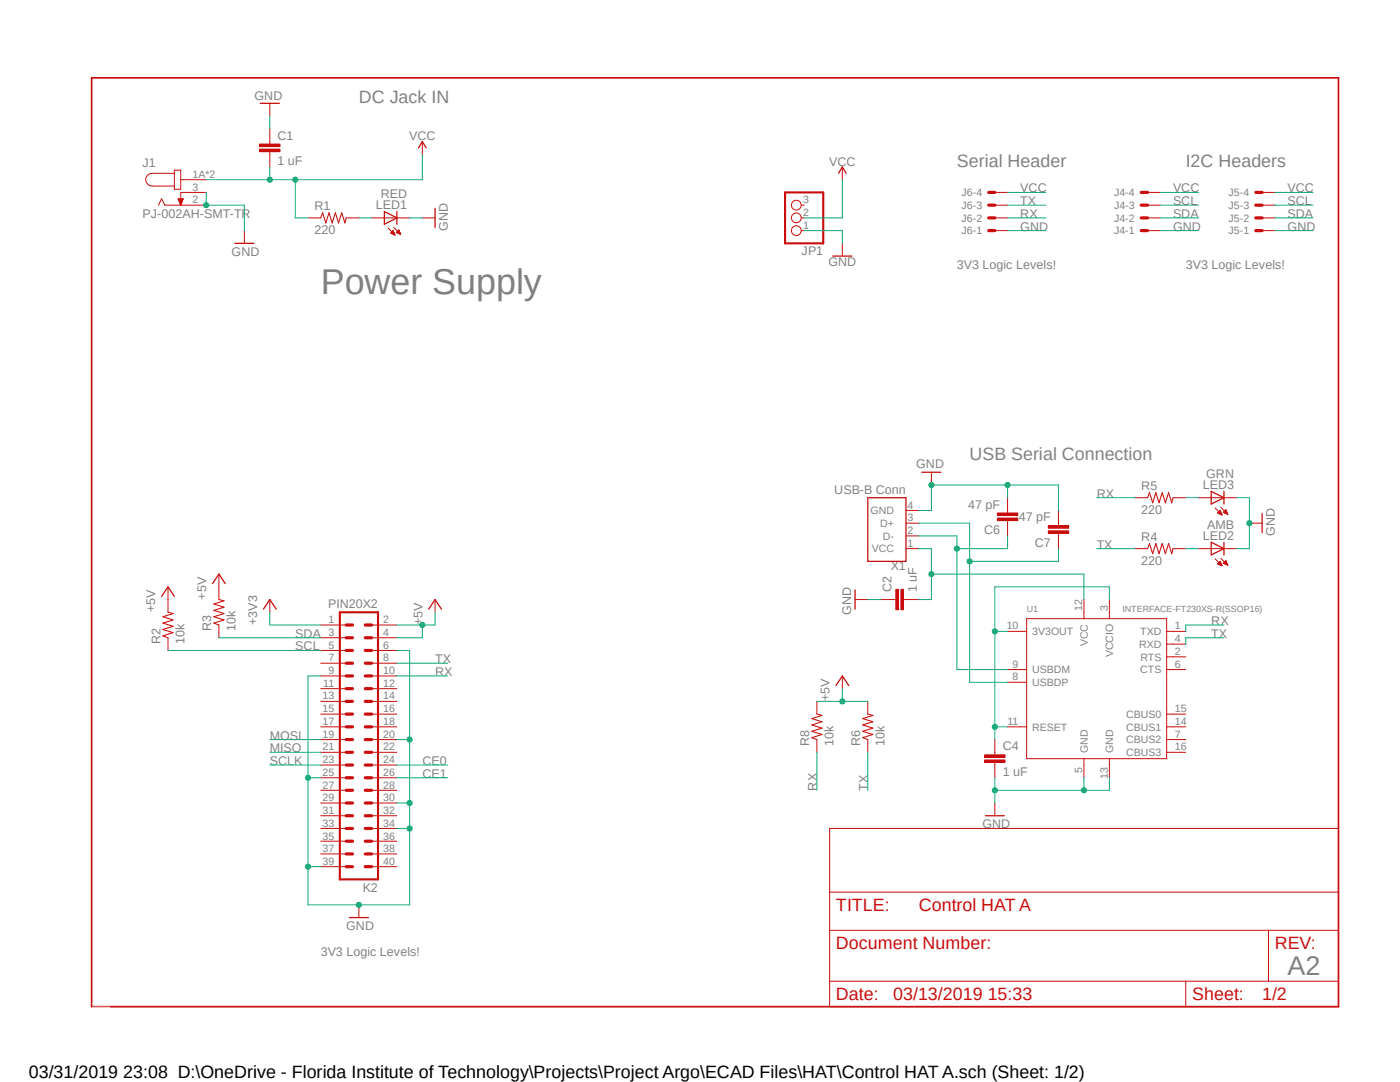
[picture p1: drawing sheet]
<svg xmlns="http://www.w3.org/2000/svg" width="279mm" height="216mm" viewBox="0 0 279 216" stroke-linecap="round" stroke-linejoin="round" font-family="sans-serif">
<path d="M17.8 15.2l249.7 186.3M267.5 15.2l-249.7 186.3" fill="none" stroke="#fff" stroke-width=".2"/>
<g fill="none" stroke="#c90d0c" stroke-width=".2">
<path d="M34.8 34.6h-4.4a1.27 1.27 0 0 0-1.3 1.3 1.27 1.27 0 0 0 1.3 1.2h4.4M34.8 34h1.3v3.8h-1.3zM35.6 39.7h1l-.5 1.2zM35.6 39.7h.9M35.6 39.8h.9M35.6 39.9h.9M36.1 35.9h5M41.1 38.4h-5v2.5M53.8 28.2v.5M53.8 30.3v.5M31.6 40.9l.7-1.2 .6 1.2h8.2M35.7 40h.7"/>
<path d="M35.7 40.1h.7M35.8 40.3h.5M35.8 40.2h.6M35.9 40.4h.4M35.9 40.5h.3M35.9 40.6h.3M36 40.8h.1M36 40.7h.2M36 40.9h.1M48.8 46v2.6M165.6 165.3h101.5v35.6h-101.5zM165.6 178h101.5"/>
<path d="M165.6 185.6h101.5M165.6 195.8h101.5M236.6 195.8v5.1M253.2 185.6v10.2"/>
</g>
<path d="M18.3 15.5h248.8v185.4h-248.8z" fill="none" stroke="#c90d0c" stroke-width=".34"/>
<path d="M46.9 48.6h3.8" fill="none" stroke="#c90d0c" stroke-width=".25"/>
<path d="M51.8 29.8h4.1v.5h-4.1z" fill-rule="evenodd" fill="#c90d0c"/>
<path d="M51.8 29.8h4.1v.5h-4.1z" fill="none" stroke="#c90d0c" stroke-width=".2"/>
<path d="M51.8 28.7h4.1v.6h-4.1z" fill-rule="evenodd" fill="#c90d0c"/>
<g fill="none" stroke="#c90d0c" stroke-width=".2">
<path d="M51.8 28.7h4.1v.6h-4.1zM53.8 20.6v2.6M53.8 25.7v2.5M53.8 30.8v2.5M61.5 43.5h2.5M69.1 43.5h2.5M74.2 43.5h7.5M77.5 45.5l1.3 1.4M78 46.5h.7M78.1 46.6h.6M78.1 46.4h.5M78.2 46.3h.4"/>
<path d="M78.3 46.7h.4M78.3 46.2h.2M78.4 46.1h.1M78.4 46l-.4 .5 .8 .4M78.4 46l.4 .9M78.4 46h.1M78.5 46.7h.3M78.6 45.4l1.4 1.4M78.7 46.8h.1M79.1 46.4h.7M79.2 46.3h.6M79.3 46.5h.5"/>
<path d="M79.3 46.2h.5M79.4 46.1h.3M79.5 46h.2M79.5 46.6h.4M79.5 45.9h.1M79.6 45.9l.4 .9-.9-.4zM79.7 46.7h.2M79.9 46.7h.1M84.3 43.5h2.5M185.9 94.2v2.6M226.5 99.3h2.5M234.1 99.3h2.5"/>
<path d="M239.2 99.3h7.6M178.3 119.6h.5M180.3 119.6h.5M180.8 109.5h2.5M180.8 106.9h2.5M180.8 104.4h2.5M180.8 101.9h2.5M226.5 109.5h2.5M234.1 109.5h2.5M239.2 109.5h7.6M242.5 111.5l1.4 1.4M242.5 101.3l1.4 1.4"/>
<path d="M243 112.5h.7M243 102.4h.7M243.1 112.6h.7M243.1 112.4h.6M243.1 102.3h.6M243.2 102.4h.6M243.2 112.3h.4M243.2 102.2h.4M243.3 112.6h.5M243.3 112.2h.3M243.3 102.1h.3M243.4 102.5h.4"/>
<path d="M243.4 102h.1M243.4 112.1h.1M243.5 101.9h.1M243.5 112l-.5 .5 .9 .4M243.5 112l.4 .9M243.5 112.7h.3M243.5 112v.1M243.5 101.9l.4 .8-.9-.3zM243.6 102.6h.2M243.6 111.4l1.4 1.4M243.6 101.2l1.5 1.5M243.7 112.8h.1"/>
<path d="M243.8 102.7h.1M244.1 112.4h.8M244.1 112.4l.9 .4M244.1 102.2l.5-.5 .4 .9zM244.2 102.3h.7M244.2 112.3h.6M244.2 102.2h.7M244.3 112.2h.5M244.3 102.1h.5M244.3 112.5h.6M244.4 102.4h.5M244.4 102h.4"/>
<path d="M244.4 112.1h.3M244.5 101.9h.2M244.5 112h.2M244.6 101.8h.1M244.6 112.6h.3M244.6 111.9h.1M244.6 102.4h.3M244.6 111.9l-.5 .5M244.6 111.9l.4 .9M244.7 112.6h.3M244.8 102.5h.2M244.9 112.7h.1"/>
<path d="M71.6 180.6v2.5"/>
</g>
<path d="M51.9 20.6h3.9M76.7 42.2l2.5 1.3-2.5 1.2zM79.2 42.2v2.5M86.8 41.6v3.8M173.2 99.3h7.6v12.7h-7.6zM184 94.2h3.8M241.7 98l2.6 1.3-2.6 1.3zM244.3 98v2.6M241.7 108.2l2.6 1.3-2.6 1.2zM244.3 108.2v2.5M69.7 183.1h3.8" fill="none" stroke="#c90d0c" stroke-width=".25"/>
<path d="M64 43.5l.4-1 .6 2 .7-2 .6 2 .6-2 .7 2 .6-2 .6 2 .3-1M229 99.3l.4-1 .6 2 .7-2 .6 2 .6-2 .7 2 .6-2 .6 2 .3-1M229 109.5l.4-1 .6 2 .7-2 .6 2 .6-2 .7 2 .6-2 .6 2 .3-1" fill="none" stroke="#c90d0c" stroke-width=".21"/>
<path d="M179.8 117.6h.5v4.1h-.5z" fill-rule="evenodd" fill="#c90d0c"/>
<path d="M179.8 117.6h.5v4.1h-.5z" fill="none" stroke="#c90d0c" stroke-width=".2"/>
<path d="M178.8 117.6h.5v4.1h-.5z" fill-rule="evenodd" fill="#c90d0c"/>
<g fill="none" stroke="#c90d0c" stroke-width=".2">
<path d="M198.5 38.4h2.6M229 38.4h2.6M251.9 38.4h2.5M198.5 46h2.6M198.5 43.5h2.6M198.5 40.9h2.6M229 46h2.6M229 43.5h2.6M229 40.9h2.6M251.9 46h2.5M251.9 43.5h2.5M251.9 40.9h2.5"/>
<path d="M53.8 119.6v2.6M170.6 119.6h2.6M175.7 119.6h2.6M178.8 117.6h.5v4.1h-.5zM180.8 119.6h2.5M216.3 119.6v3.8M221.4 119.6v3.8M64 124.7h5.1M64 127.3h5.1M64 129.8h5.1M64 132.3h5.1M64 134.9h5.1"/>
<path d="M64 137.4h5.1M64 140h5.1M74.2 124.7h5M74.2 127.3h5M74.2 129.8h5M74.2 132.3h5M74.2 134.9h5M74.2 137.4h5M74.2 140h5M201.1 126h3.8M201.1 133.6h3.8M201.1 136.1h3.8"/>
<path d="M204.9 123.4h27.9v28h-27.9zM232.8 126h3.8M232.8 133.6h3.8M232.8 131.1h3.8M232.8 128.5h3.8M64 142.5h5.1M64 145h5.1M64 147.6h5.1M64 150.1h5.1M64 152.7h5.1M64 155.2h5.1M64 157.7h5.1"/>
<path d="M74.2 142.5h5M74.2 145h5M74.2 147.6h5M74.2 150.1h5M74.2 152.7h5M74.2 155.2h5M74.2 157.7h5M198.5 150.1v.5M198.5 152.1v.6M201.1 145h3.8M216.3 151.4v3.8M221.4 151.4v3.8"/>
<path d="M232.8 142.5h3.8M232.8 145h3.8M232.8 147.6h3.8M232.8 150.1h3.8M64 160.2h5.1M64 162.8h5.1M64 165.3h5.1M64 167.9h5.1M64 170.4h5.1M64 172.9h5.1M74.2 160.2h5M74.2 162.8h5"/>
<path d="M74.2 165.3h5M74.2 167.9h5M74.2 170.4h5M74.2 172.9h5"/>
</g>
<path d="M170.6 117.7v3.8M52.6 121.5l1.2-1.9 1.3 1.9" fill="none" stroke="#c90d0c" stroke-width=".25"/>
<g fill="none" stroke="#c90d0c" stroke-width=".64">
<path d="M197.3 38.4h1.2M227.8 38.4h1.2M250.6 38.4h1.3M197.3 46h1.2M197.3 43.5h1.2M197.3 40.9h1.2M227.8 46h1.2M227.8 43.5h1.2M227.8 40.9h1.2M250.6 46h1.3M250.6 43.5h1.3M250.6 40.9h1.3"/>
<path d="M69.1 129.8h1.3M69.1 127.3h1.3M69.1 124.7h1.3M69.1 134.9h1.3M69.1 132.3h1.3M69.1 140h1.3M69.1 137.4h1.3M72.9 129.8h1.3M72.9 127.3h1.3M72.9 124.7h1.3M72.9 134.9h1.3M72.9 132.3h1.3"/>
<path d="M72.9 140h1.3M72.9 137.4h1.3M69.1 142.5h1.3M69.1 147.6h1.3M69.1 145h1.3M69.1 155.2h1.3M69.1 152.7h1.3M69.1 150.1h1.3M69.1 157.7h1.3M72.9 142.5h1.3M72.9 147.6h1.3M72.9 145h1.3"/>
<path d="M72.9 155.2h1.3M72.9 152.7h1.3M72.9 150.1h1.3M72.9 157.7h1.3M69.1 160.2h1.3M69.1 165.3h1.3M69.1 162.8h1.3M69.1 167.9h1.3M69.1 170.4h1.3M69.1 172.9h1.3M72.9 160.2h1.3M72.9 165.3h1.3"/>
<path d="M72.9 162.8h1.3M72.9 167.9h1.3M72.9 170.4h1.3M72.9 172.9h1.3"/>
</g>
<path d="M67.8 122.2h7.6v53.3h-7.6z" fill="none" stroke="#c90d0c" stroke-width=".42"/>
<path d="M196.5 151.6h4.1v.5h-4.1z" fill-rule="evenodd" fill="#c90d0c"/>
<path d="M196.5 151.6h4.1v.5h-4.1z" fill="none" stroke="#c90d0c" stroke-width=".2"/>
<path d="M196.5 150.6h4.1v.5h-4.1z" fill-rule="evenodd" fill="#c90d0c"/>
<path d="M201.1 101.9v.5M201.1 103.9v.5M196.5 150.6h4.1v.5h-4.1zM198.5 147.6v2.5M198.5 152.7v2.5M198.5 160.2v2.6" fill="none" stroke="#c90d0c" stroke-width=".2"/>
<path d="M196.7 162.8h3.7" fill="none" stroke="#c90d0c" stroke-width=".25"/>
<path d="M199.1 102.4h4v.5h-4z" fill-rule="evenodd" fill="#c90d0c"/>
<path d="M199.1 102.4h4v.5h-4z" fill="none" stroke="#c90d0c" stroke-width=".2"/>
<path d="M199.1 103.4h4v.5h-4z" fill-rule="evenodd" fill="#c90d0c"/>
<path d="M201.1 99.3v2.6M199.1 103.4h4v.5h-4zM201.1 104.4v2.5M211.2 104.4v.5M211.2 106.4v.5" fill="none" stroke="#c90d0c" stroke-width=".2"/>
<path d="M209.2 104.9h4.1v.5h-4.1z" fill-rule="evenodd" fill="#c90d0c"/>
<path d="M209.2 104.9h4.1v.5h-4.1z" fill="none" stroke="#c90d0c" stroke-width=".2"/>
<path d="M209.2 105.9h4.1v.5h-4.1z" fill-rule="evenodd" fill="#c90d0c"/>
<g fill="none" stroke="#c90d0c" stroke-width=".2">
<path d="M84.3 28.2v2.6M168.1 33.3v2.6M159.9 46h.6M159.9 43.5h.6M159.9 40.9h.6M168.1 48.6v2.5M33.5 117.1v5.1M43.7 114.6v5M86.8 119.6v2.6M209.2 105.9h4.1v.5h-4.1zM211.2 101.9v2.5M211.2 106.9v2.6"/>
<path d="M249.3 104.4h2.6M33.5 127.3v2.5M43.7 124.7v2.6M163 140v2.5M168.1 134.9v2.5M173.2 140v2.5M163 147.6v2.5M173.2 147.6v2.5"/>
<circle cx="158.9" cy="40.9" r=".98"/>
<circle cx="158.9" cy="46" r=".98"/>
<circle cx="158.9" cy="43.5" r=".98"/>
</g>
<path d="M83.5 29.5l.8-1.3 .7 1.3M167.3 34.6l.8-1.3 .8 1.3M166.2 51.1h3.8M32.3 119l1.2-1.9 1.3 1.9M42.4 116.5l1.3-1.9 1.3 1.9M251.9 102.5v3.8M85.6 121.5l1.2-1.9 1.3 1.9M166.8 136.8l1.3-1.9 1.3 1.9" fill="none" stroke="#c90d0c" stroke-width=".25"/>
<path d="M43.7 119.6l1 .3-2 .6 2 .7-2 .6 2 .6-2 .7 2 .6-2 .6 1 .4M33.5 122.2l1 .2-2 .7 2 .6-2 .6 2 .7-2 .6 2 .6-2 .7 1 .4M163 142.5l1 .2-2 .7 2 .6-2 .7 2 .6-2 .6 2 .7-2 .6 1 .4M173.2 142.5l1 .2-2 .7 2 .6-2 .7 2 .6-2 .6 2 .7-2 .6 1 .4" fill="none" stroke="#c90d0c" stroke-width=".21"/>
<path d="M156.7 38.4h7.6v10.2h-7.6z" fill="none" stroke="#c90d0c" stroke-width=".42"/>
<path d="M41.1 38.4v2.5h7.7v5.1" fill="none" stroke="#0dab76" stroke-width=".2"/>
<circle cx="41.1" cy="40.9" r=".51" fill="#0dab76"/>
<g fill="none" stroke="#0dab76" stroke-width=".2">
<path d="M53.8 23.2v2.5M81.7 43.5h2.6M201.1 99.3v-2.5h-15.2v5.1h-2.6"/>
<circle cx="41.1" cy="40.9" r=".51"/>
</g>
<circle cx="185.9" cy="96.8" r=".51" fill="#0dab76"/>
<g fill="none" stroke="#0dab76" stroke-width=".2">
<path d="M201.1 96.8h10.1v5.1"/>
<circle cx="185.9" cy="96.8" r=".51"/>
</g>
<circle cx="201.1" cy="96.8" r=".51" fill="#0dab76"/>
<g fill="none" stroke="#0dab76" stroke-width=".2">
<path d="M201.1 46h7.6M231.6 46h7.6M254.4 46h7.6M173.2 119.6h2.5M64 134.9h-2.5v38M61.5 155.2h2.5"/>
<circle cx="201.1" cy="96.8" r=".51"/>
</g>
<circle cx="61.5" cy="155.2" r=".51" fill="#0dab76"/>
<g fill="none" stroke="#0dab76" stroke-width=".2">
<path d="M64 172.9h-2.5v7.7"/>
<circle cx="61.5" cy="155.2" r=".51"/>
</g>
<circle cx="61.5" cy="172.9" r=".51" fill="#0dab76"/>
<g fill="none" stroke="#0dab76" stroke-width=".2">
<path d="M81.7 147.6v33h-20.2"/>
<circle cx="61.5" cy="172.9" r=".51"/>
</g>
<circle cx="71.6" cy="180.6" r=".51" fill="#0dab76"/>
<g fill="none" stroke="#0dab76" stroke-width=".2">
<path d="M79.2 147.6h2.5M79.2 160.2h2.5"/>
<circle cx="71.6" cy="180.6" r=".51"/>
</g>
<circle cx="81.7" cy="160.2" r=".51" fill="#0dab76"/>
<g fill="none" stroke="#0dab76" stroke-width=".2">
<path d="M79.2 165.3h2.5"/>
<circle cx="81.7" cy="160.2" r=".51"/>
</g>
<circle cx="81.7" cy="165.3" r=".51" fill="#0dab76"/>
<g fill="none" stroke="#0dab76" stroke-width=".2">
<path d="M79.2 129.8h2.5v17.8"/>
<circle cx="81.7" cy="165.3" r=".51"/>
</g>
<circle cx="81.7" cy="147.6" r=".51" fill="#0dab76"/>
<g fill="none" stroke="#0dab76" stroke-width=".2">
<path d="M198.5 155.2v5M216.3 155.2v2.5h-17.8"/>
<circle cx="81.7" cy="147.6" r=".51"/>
</g>
<circle cx="198.5" cy="157.7" r=".51" fill="#0dab76"/>
<g fill="none" stroke="#0dab76" stroke-width=".2">
<path d="M221.4 155.2v2.5h-5.1"/>
<circle cx="198.5" cy="157.7" r=".51"/>
</g>
<circle cx="216.3" cy="157.7" r=".51" fill="#0dab76"/>
<g fill="none" stroke="#0dab76" stroke-width=".2">
<path d="M246.8 99.3h2.5v10.2h-2.5"/>
<circle cx="216.3" cy="157.7" r=".51"/>
</g>
<circle cx="249.3" cy="104.4" r=".51" fill="#0dab76"/>
<g fill="none" stroke="#0dab76" stroke-width=".2">
<path d="M53.8 33.3v2.6M58.9 35.9v7.6h2.6M84.3 30.8v5.1h-43.2M201.1 38.4h7.6M231.6 38.4h7.6M254.4 38.4h7.6M160.5 46h7.6v2.6"/>
<circle cx="249.3" cy="104.4" r=".51"/>
</g>
<circle cx="53.8" cy="35.9" r=".51" fill="#0dab76"/>
<circle cx="53.8" cy="35.9" r=".51" fill="none" stroke="#0dab76" stroke-width=".2"/>
<circle cx="58.9" cy="35.9" r=".51" fill="#0dab76"/>
<g fill="none" stroke="#0dab76" stroke-width=".2">
<path d="M168.1 35.9v7.6h-7.6M71.6 43.5h2.6M231.6 43.5h7.6M231.6 40.9h7.6M254.4 43.5h7.6M254.4 40.9h7.6M183.3 104.4h10.2v31.7h7.6M211.2 109.5v2.5h-17.7M33.5 129.8h30.5M43.7 127.3h20.3M53.8 152.7h10.2M53.8 147.6h10.2"/>
<path d="M53.8 150.1h10.2M79.2 152.7h10.2M79.2 155.2h10.2"/>
<circle cx="58.9" cy="35.9" r=".51"/>
</g>
<circle cx="193.5" cy="112" r=".51" fill="#0dab76"/>
<g fill="none" stroke="#0dab76" stroke-width=".2">
<path d="M201.1 43.5h7.6M201.1 40.9h7.6M218.9 99.3h7.6M236.6 99.3h2.6M183.3 106.9h7.7v26.7h10.1M201.1 106.9v2.6h-10.1M218.9 109.5h7.6M236.6 109.5h2.6M53.8 122.2v2.5h10.2M79.2 134.9h10.2M79.2 132.3h10.2M244.3 124.7h-7.7v1.3"/>
<path d="M244.3 127.3h-7.7v1.2M163 150.1v7.6M173.2 150.1v7.6"/>
<circle cx="193.5" cy="112" r=".51"/>
</g>
<circle cx="191" cy="109.5" r=".51" fill="#0dab76"/>
<g fill="none" stroke="#0dab76" stroke-width=".2">
<path d="M221.4 119.6v-2.5h-22.9v30.5M198.5 126h2.6"/>
<circle cx="191" cy="109.5" r=".51"/>
</g>
<circle cx="198.5" cy="126" r=".51" fill="#0dab76"/>
<g fill="none" stroke="#0dab76" stroke-width=".2">
<path d="M198.5 145h2.6"/>
<circle cx="198.5" cy="126" r=".51"/>
</g>
<circle cx="198.5" cy="145" r=".51" fill="#0dab76"/>
<g fill="none" stroke="#0dab76" stroke-width=".2">
<path d="M84.3 124.7v2.6h-5.1M86.8 122.2v2.5h-7.6"/>
<circle cx="198.5" cy="145" r=".51"/>
</g>
<circle cx="84.3" cy="124.7" r=".51" fill="#0dab76"/>
<g fill="none" stroke="#0dab76" stroke-width=".2">
<path d="M163 140h10.2M168.1 137.4v2.6"/>
<circle cx="84.3" cy="124.7" r=".51"/>
</g>
<circle cx="168.1" cy="140" r=".51" fill="#0dab76"/>
<g fill="none" stroke="#0dab76" stroke-width=".2">
<path d="M183.3 109.5h2.6v10.1h-2.6M185.9 114.6h30.4v5"/>
<circle cx="168.1" cy="140" r=".51"/>
</g>
<circle cx="185.9" cy="114.6" r=".51" fill="#0dab76"/>
<circle cx="185.9" cy="114.6" r=".51" fill="none" stroke="#0dab76" stroke-width=".2"/>
<text font-size="7.2" fill="#808080" x="64" y="58.7">Power Supply</text>
<text font-size="5.4" fill="#808080" x="257" y="194.5">A2</text>
<g font-size="3.6" fill="#808080">
<text x="71.6" y="20.6">DC Jack IN</text>
<text x="191" y="33.3">Serial Header</text>
<text x="236.6" y="33.3">I2C Headers</text>
<text x="193.5" y="91.7">USB Serial Connection</text>
</g>
<g font-size="3.6" fill="#c90d0c">
<text x="166.8" y="181.8">TITLE:</text>
<text x="183.3" y="181.8">Control HAT A</text>
<text x="166.8" y="189.4">Document Number:</text>
<text x="254.4" y="189.4">REV:</text>
<text x="166.8" y="199.6">Date:</text>
<text x="178.3" y="199.6">03/13/2019 15:33</text>
<text x="237.9" y="199.6">Sheet:</text>
<text x="251.9" y="199.6">1/2</text>
</g>
<text font-size="3.6" x="5.8" y="215.1">03/31/2019 23:08 D:\OneDrive - Florida Institute of Technology\Projects\Project Argo\ECAD Files\HAT\Control HAT A.sch (Sheet: 1/2)</text>
<g font-size="2.5" fill="#808080">
<text x="50.8" y="19.9">GND</text>
<text x="55.4" y="27.9">C1</text>
<text x="81.7" y="28">VCC</text>
<text x="28.4" y="33.3">J1</text>
<text x="55.4" y="32.9">1 uF</text>
<text x="165.5" y="33.1">VCC</text>
<text x="62.7" y="42">R1</text>
<text x="75" y="41.7">LED1</text>
<text x="76" y="39.5">RED</text>
<text x="203.6" y="38.4">VCC</text>
<text x="203.6" y="40.9">TX</text>
<text x="234.1" y="38.4">VCC</text>
<text x="234.1" y="40.9">SCL</text>
<text x="257" y="38.4">VCC</text>
<text x="257" y="40.9">SCL</text>
<text x="28.4" y="43.5">PJ-002AH-SMT-TR</text>
<text x="62.7" y="46.8">220</text>
<text x="89.4" y="46" transform="rotate(-90 89.4 46)">GND</text>
<text x="203.6" y="46">GND</text>
<text x="203.6" y="43.5">RX</text>
<text x="234.1" y="46">GND</text>
<text x="234.1" y="43.5">SDA</text>
<text x="257" y="46">GND</text>
<text x="257" y="43.5">SDA</text>
<text x="46.2" y="51.1">GND</text>
<text x="160" y="51">JP1</text>
<text x="165.3" y="53.1">GND</text>
<text x="191" y="53.6">3V3 Logic Levels!</text>
<text x="236.6" y="53.6">3V3 Logic Levels!</text>
<text x="182.8" y="93.5">GND</text>
<text x="240.7" y="95.4">GRN</text>
<text x="166.5" y="98.6">USB-B Conn</text>
<text x="193.2" y="101.5">47 pF</text>
<text x="218.9" y="99.3">RX</text>
<text x="227.8" y="97.8">R5</text>
<text x="240" y="97.5">LED3</text>
<text x="196.4" y="106.6">C6</text>
<text x="203.3" y="104">47 pF</text>
<text x="227.8" y="102.6">220</text>
<text x="227.8" y="108">R4</text>
<text x="240" y="107.7">LED2</text>
<text x="240.9" y="105.5">AMB</text>
<text x="254.4" y="106.9" transform="rotate(-90 254.4 106.9)">GND</text>
<text x="177.8" y="113.8">X1</text>
<text x="206.5" y="109.1">C7</text>
<text x="218.9" y="109.5">TX</text>
<text x="227.8" y="112.8">220</text>
<text x="41.1" y="119.6" transform="rotate(-90 41.1 119.6)">+5V</text>
<text x="177.9" y="118.1" transform="rotate(-90 177.9 118.1)">C2</text>
<text x="183" y="118.1" transform="rotate(-90 183 118.1)">1 uF</text>
<text x="31" y="122.2" transform="rotate(-90 31 122.2)">+5V</text>
<text x="42.2" y="126" transform="rotate(-90 42.2 126)">R3</text>
<text x="47" y="126" transform="rotate(-90 47 126)">10k</text>
<text x="51.3" y="124.7" transform="rotate(-90 51.3 124.7)">+3V3</text>
<text x="65.5" y="121.4">PIN20X2</text>
<text x="84.3" y="124.7" transform="rotate(-90 84.3 124.7)">+5V</text>
<text x="169.9" y="122.7" transform="rotate(-90 169.9 122.7)">GND</text>
<text x="241.7" y="124.7">RX</text>
<text x="32" y="128.5" transform="rotate(-90 32 128.5)">R2</text>
<text x="36.8" y="128.5" transform="rotate(-90 36.8 128.5)">10k</text>
<text x="58.9" y="127.3">SDA</text>
<text x="58.9" y="129.8">SCL</text>
<text x="241.7" y="127.3">TX</text>
<text x="86.8" y="134.9">RX</text>
<text x="86.8" y="132.3">TX</text>
<text x="165.6" y="140" transform="rotate(-90 165.6 140)">+5V</text>
<text x="53.8" y="147.6">MOSI</text>
<text x="161.5" y="148.8" transform="rotate(-90 161.5 148.8)">R8</text>
<text x="166.3" y="148.8" transform="rotate(-90 166.3 148.8)">10k</text>
<text x="171.7" y="148.8" transform="rotate(-90 171.7 148.8)">R6</text>
<text x="176.5" y="148.8" transform="rotate(-90 176.5 148.8)">10k</text>
<text x="200.1" y="149.7">C4</text>
<text x="53.8" y="150.1">MISO</text>
<text x="53.8" y="152.7">SCLK</text>
<text x="84.3" y="152.7">CE0</text>
<text x="84.3" y="155.2">CE1</text>
<text x="200.1" y="154.8">1 uF</text>
<text x="163" y="157.7" transform="rotate(-90 163 157.7)">RX</text>
<text x="173.2" y="157.7" transform="rotate(-90 173.2 157.7)">TX</text>
<text x="196" y="165.3">GND</text>
<text x="72.4" y="178">K2</text>
<text x="69.1" y="185.6">GND</text>
<text x="64" y="190.7">3V3 Logic Levels!</text>
</g>
<g font-size="2.1" fill="#808080">
<text x="38.4" y="35.5">1A*2</text>
<text x="38.4" y="38">3</text>
<text x="38.4" y="40.6">2</text>
<text x="160.3" y="40.6">3</text>
<text x="191.9" y="41.7">J6-3</text>
<text x="191.9" y="39.2">J6-4</text>
<text x="222.3" y="41.7">J4-3</text>
<text x="222.3" y="39.2">J4-4</text>
<text x="245.2" y="41.7">J5-3</text>
<text x="245.2" y="39.2">J5-4</text>
<text x="160.3" y="45.6">1</text>
<text x="160.3" y="43.1">2</text>
<text x="191.9" y="46.8">J6-1</text>
<text x="191.9" y="44.2">J6-2</text>
<text x="222.3" y="46.8">J4-1</text>
<text x="222.3" y="44.2">J4-2</text>
<text x="245.2" y="46.8">J5-1</text>
<text x="245.2" y="44.2">J5-2</text>
<text x="181.1" y="101.5">4</text>
<text x="173.7" y="102.6">GND</text>
<text x="175.7" y="105.2">D+</text>
<text x="176.2" y="107.7">D-</text>
<text x="181.1" y="106.6">2</text>
<text x="181.1" y="104.1">3</text>
<text x="174" y="110.2">VCC</text>
<text x="181.1" y="109.1">1</text>
<text x="65.5" y="124.3">1</text>
<text x="76.5" y="124.3">2</text>
<text x="200.9" y="125.6">10</text>
<text x="216" y="121.8" transform="rotate(-90 216 121.8)">12</text>
<text x="221.1" y="121.8" transform="rotate(-90 221.1 121.8)">3</text>
<text x="234.5" y="125.6">1</text>
<text x="65.5" y="126.9">3</text>
<text x="65.5" y="129.4">5</text>
<text x="65.5" y="132">7</text>
<text x="76.5" y="126.9">4</text>
<text x="76.5" y="129.4">6</text>
<text x="76.5" y="132">8</text>
<text x="206" y="126.7">3V3OUT</text>
<text x="217.1" y="128.9" transform="rotate(-90 217.1 128.9)">VCC</text>
<text x="222.2" y="131.2" transform="rotate(-90 222.2 131.2)">VCCIO</text>
<text x="227.3" y="129.3">RXD</text>
<text x="227.5" y="126.7">TXD</text>
<text x="227.6" y="131.8">RTS</text>
<text x="234.5" y="130.7">2</text>
<text x="234.5" y="128.1">4</text>
<text x="64.5" y="137">11</text>
<text x="65.5" y="134.5">9</text>
<text x="76.5" y="134.5">10</text>
<text x="76.5" y="137">12</text>
<text x="202.1" y="135.8">8</text>
<text x="202.1" y="133.2">9</text>
<text x="206" y="136.9">USBDP</text>
<text x="206" y="134.4">USBDM</text>
<text x="227.5" y="134.4">CTS</text>
<text x="234.5" y="133.2">6</text>
<text x="64.3" y="139.6">13</text>
<text x="64.3" y="142.1">15</text>
<text x="76.5" y="139.6">14</text>
<text x="76.5" y="142.1">16</text>
<text x="224.7" y="143.3">CBUS0</text>
<text x="234.5" y="142.1">15</text>
<text x="64.3" y="144.7">17</text>
<text x="64.3" y="147.2">19</text>
<text x="64.3" y="149.7">21</text>
<text x="76.5" y="144.7">18</text>
<text x="76.5" y="147.2">20</text>
<text x="76.5" y="149.7">22</text>
<text x="201.1" y="144.7">11</text>
<text x="206" y="145.8">RESET</text>
<text x="224.7" y="148.3">CBUS2</text>
<text x="224.7" y="145.8">CBUS1</text>
<text x="234.5" y="147.2">7</text>
<text x="234.5" y="144.7">14</text>
<text x="234.5" y="149.7">16</text>
<text x="64.3" y="152.3">23</text>
<text x="64.3" y="154.8">25</text>
<text x="76.5" y="152.3">24</text>
<text x="76.5" y="154.8">26</text>
<text x="216" y="154.2" transform="rotate(-90 216 154.2)">5</text>
<text x="217.1" y="150.3" transform="rotate(-90 217.1 150.3)">GND</text>
<text x="221.1" y="155.4" transform="rotate(-90 221.1 155.4)">13</text>
<text x="222.2" y="150.3" transform="rotate(-90 222.2 150.3)">GND</text>
<text x="224.7" y="150.9">CBUS3</text>
<text x="64.3" y="157.4">27</text>
<text x="64.3" y="159.9">29</text>
<text x="76.5" y="157.4">28</text>
<text x="76.5" y="159.9">30</text>
<text x="64.3" y="162.4">31</text>
<text x="64.3" y="165">33</text>
<text x="64.3" y="167.5">35</text>
<text x="76.5" y="162.4">32</text>
<text x="76.5" y="165">34</text>
<text x="76.5" y="167.5">36</text>
<text x="64.3" y="170.1">37</text>
<text x="64.3" y="172.6">39</text>
<text x="76.5" y="170.1">38</text>
<text x="76.5" y="172.6">40</text>
</g>
<g font-size="1.8" fill="#808080">
<text x="204.9" y="122.2">U1</text>
<text x="224" y="122.1">INTERFACE-FT230XS-R(SSOP16)</text>
</g>
</svg>
